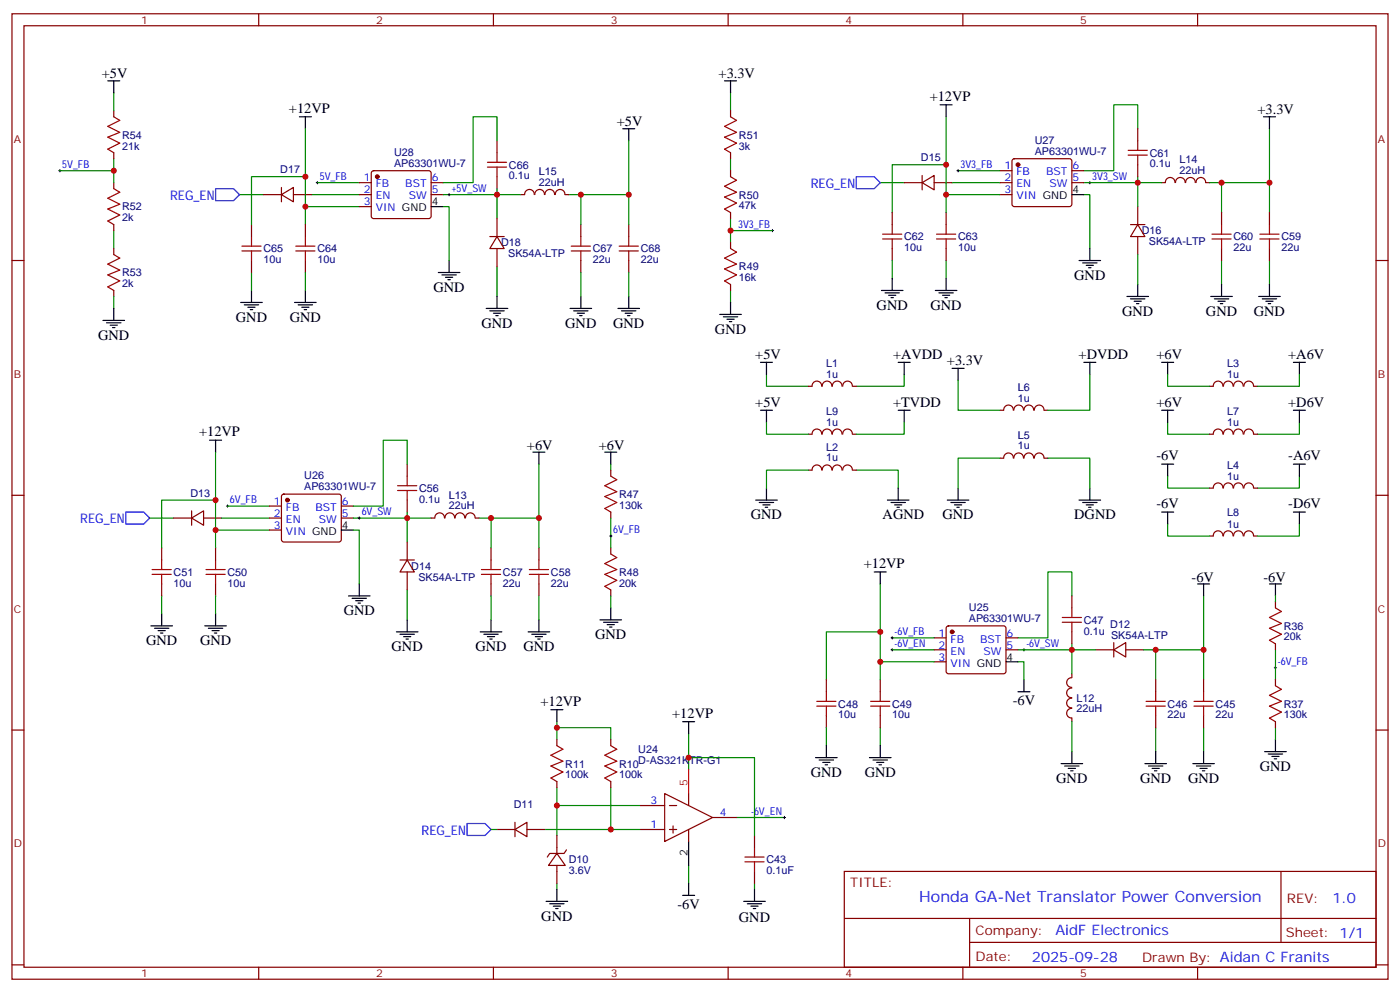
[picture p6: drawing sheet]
<svg xmlns="http://www.w3.org/2000/svg" width="412mm" height="292mm" viewBox="0 0 412 292" stroke-linecap="round" stroke-linejoin="round" font-family="sans-serif">
<g fill="none" stroke="#870000" stroke-width=".35">
<path d="M3.5 4.1h405.4v284.3h-405.4zM7.1 7.6h398.2v277.3h-398.2zM76.2 4.1v3.5M145.3 4.1v3.5M214.5 4.1v3.5M283.6 4.1v3.5M352.8 4.1v3.5M33.5 32.6v1.8M215.2 32.6v1.8M335.1 37.9v3.6M33.5 45v1.7M33.5 53.8v1.8"/>
<path d="M77.6 57.3h5.3M82.9 57.3l3.5-2.1v4.2zM82.9 55.2v4.2M86.4 57.3h5.3M105.8 53.8h3.6M105.8 57.3h3.6M109.6 50.5l.5-.2h16.2l.5 .2 .2 .5v12.7l-.2 .5-.5 .2h-16.2l-.5-.3-.2-.4v-12.7zM127 53.8h3.5M127 57.3h3.5M146.4 41.5v3.5M146.4 52v3.6M153.5 57.3h1"/>
<path d="M154.6 57.3a1.41 1.41 0 0 1 1.4-1.5 1.41 1.41 0 0 1 1.4 1.5M157.6 57.3a1.41 1.41 0 0 1 1.4-1.5 1.41 1.41 0 0 1 1.4 1.5M160.5 57.3a1.41 1.41 0 0 1 1.4-1.5 1.41 1.41 0 0 1 1.4 1.5M163.6 57.3a1.41 1.41 0 0 1 1.4-1.5 1.41 1.41 0 0 1 1.4 1.5M166.5 57.3h1.1M215.2 45v1.7M215.2 50.3v1.7M266.3 53.8h5.3M271.6 53.8l3.6-2.1v4.2zM271.6 51.7v4.2M275.2 53.8h5.3M294.6 53.8h3.5"/>
<path d="M294.6 50.3h3.5M294.6 57.3h3.5M298.3 46.9l.5-.2h16.2l.5 .2 .2 .5v12.7l-.2 .5-.5 .3h-16.2l-.5-.3-.2-.5v-12.7zM315.7 53.8h3.6M315.7 50.3h3.6M335.1 48.5v3.5M342.2 53.8h1.1M343.3 53.8a1.41 1.41 0 0 1 1.4-1.5 1.41 1.41 0 0 1 1.4 1.5M346.3 53.8a1.41 1.41 0 0 1 1.4-1.5 1.41 1.41 0 0 1 1.4 1.5M349.3 53.8a1.41 1.41 0 0 1 1.4-1.5 1.41 1.41 0 0 1 1.4 1.5M352.3 53.8a1.41 1.41 0 0 1 1.4-1.5 1.41 1.41 0 0 1 1.4 1.5M355.2 53.8h1.1"/>
<path d="M3.5 76.7h3.6M33.5 66.1v1.8M33.5 73.2v1.8M74.1 66.1v3.6M74.1 76.7v3.6M90 66.1v3.6M90 76.7v3.6M105.8 60.9h3.6M144.3 69.7h4.2M146.4 69.7l2.1 3.5h-4.2zM146.4 64.4v5.3M146.4 73.2v5.3"/>
<path d="M171.1 66.1v3.6M171.1 76.7v3.6M185.2 66.1v3.6M185.2 76.7v3.6M215.2 62.6v1.8M215.2 71.4v1.8M262.8 62.6v3.5M262.8 73.2v3.5M278.7 62.6v3.5M278.7 73.2v3.5M333 66.1h4.3M335.1 66.1l2.2 3.6h-4.3z"/>
<path d="M335.1 60.9v5.2M335.1 69.7v5.3M359.8 62.6v3.5M359.8 73.2v3.5M373.9 62.6v3.5M373.9 73.2v3.5M405.3 76.7h3.6M33.5 85.5v1.8M215.2 83.8v1.7M242 113.7a1.41 1.41 0 0 0-1.4-1.5 1.41 1.41 0 0 0-1.4 1.5l-1.1 .1M242.2 113.7a1.41 1.41 0 0 1 1.4-1.5 1.41 1.41 0 0 1 1.4 1.5M245.2 113.7a1.41 1.41 0 0 1 1.4-1.5 1.41 1.41 0 0 1 1.4 1.5"/>
<path d="M248.2 113.7a1.41 1.41 0 0 1 1.5-1.5 1.41 1.41 0 0 1 1.4 1.5M251.2 113.8h1M360.2 113.7a1.41 1.41 0 0 0-1.4-1.5 1.41 1.41 0 0 0-1.4 1.5l-1.1 .1M360.4 113.7a1.41 1.41 0 0 1 1.4-1.5 1.41 1.41 0 0 1 1.4 1.5M363.4 113.7a1.41 1.41 0 0 1 1.4-1.5 1.41 1.41 0 0 1 1.4 1.5M366.4 113.7a1.41 1.41 0 0 1 1.4-1.5 1.41 1.41 0 0 1 1.4 1.5M369.4 113.8h1M119.9 136.7v3.5M179.9 138.5v1.7M238.1 127.9h1.1M239.2 127.9a1.41 1.41 0 0 1 1.4-1.5 1.41 1.41 0 0 1 1.4 1.5M242 138.4a1.41 1.41 0 0 0-1.4-1.5 1.41 1.41 0 0 0-1.4 1.5l-1.1 .1"/>
<path d="M242.2 138.4a1.41 1.41 0 0 1 1.4-1.5 1.41 1.41 0 0 1 1.4 1.5M242.2 127.9a1.41 1.41 0 0 1 1.4-1.5 1.41 1.41 0 0 1 1.4 1.5M245.2 138.4a1.41 1.41 0 0 1 1.4-1.5 1.41 1.41 0 0 1 1.4 1.5M245.2 127.9a1.41 1.41 0 0 1 1.4-1.5 1.41 1.41 0 0 1 1.4 1.5M248.2 138.4a1.41 1.41 0 0 1 1.5-1.5 1.41 1.41 0 0 1 1.4 1.5M248.2 127.9a1.41 1.41 0 0 1 1.5-1.5 1.41 1.41 0 0 1 1.4 1.5M251.2 138.5h1M251.2 127.9h1M294.6 120.8h1M294.6 134.9h1M295.7 120.8a1.41 1.41 0 0 1 1.4-1.5 1.41 1.41 0 0 1 1.4 1.5M295.7 134.9a1.41 1.41 0 0 1 1.4-1.5 1.41 1.41 0 0 1 1.4 1.5"/>
<path d="M298.7 120.8a1.41 1.41 0 0 1 1.4-1.5 1.41 1.41 0 0 1 1.4 1.5M298.7 134.9a1.41 1.41 0 0 1 1.4-1.5 1.41 1.41 0 0 1 1.4 1.5M301.6 120.8a1.41 1.41 0 0 1 1.5-1.5 1.41 1.41 0 0 1 1.4 1.5M301.6 134.9a1.41 1.41 0 0 1 1.5-1.5 1.41 1.41 0 0 1 1.4 1.5M304.7 120.8a1.41 1.41 0 0 1 1.4-1.5 1.41 1.41 0 0 1 1.4 1.5M304.7 134.9a1.41 1.41 0 0 1 1.4-1.5 1.41 1.41 0 0 1 1.4 1.5M307.6 120.8h1.1M307.6 134.9h1.1M356.3 127.9h1.1M357.4 127.9a1.41 1.41 0 0 1 1.4-1.5 1.41 1.41 0 0 1 1.4 1.5M360.4 127.9a1.41 1.41 0 0 1 1.4-1.5 1.41 1.41 0 0 1 1.4 1.5M363.4 127.9a1.41 1.41 0 0 1 1.4-1.5 1.41 1.41 0 0 1 1.4 1.5"/>
<path d="M366.4 127.9a1.41 1.41 0 0 1 1.4-1.5 1.41 1.41 0 0 1 1.4 1.5M369.4 127.9h1M3.5 145.9h3.6M51.2 152.6h5.2M56.4 152.6l3.6-2.1v4.2zM56.4 150.5v4.2M60 152.6h5.3M79.4 152.6h3.5M79.4 149h3.5M79.4 156.1h3.5M83.1 145.7l.5-.2h16.2l.5 .2 .2 .5v12.7l-.2 .5-.5 .2h-16.2l-.5-.2-.2-.5v-12.7zM100.5 152.6h3.6"/>
<path d="M100.5 149h3.6M119.9 147.3v3.5M119.9 159.6v5.3M130.9 152.6a1.41 1.41 0 0 0-1.4-1.6 1.41 1.41 0 0 0-1.4 1.6h-1.1M131.1 152.6a1.41 1.41 0 0 1 1.4-1.6 1.41 1.41 0 0 1 1.4 1.6M134.1 152.6a1.41 1.41 0 0 1 1.4-1.6 1.41 1.41 0 0 1 1.4 1.6M137.1 152.6a1.41 1.41 0 0 1 1.4-1.6 1.41 1.41 0 0 1 1.4 1.6M140.1 152.6h1M179.9 150.8v1.8M356.3 157.9h1.1M357.4 157.8a1.41 1.41 0 0 1 1.4-1.5 1.41 1.41 0 0 1 1.4 1.5M360.2 143.7a1.41 1.41 0 0 0-1.4-1.5 1.41 1.41 0 0 0-1.4 1.5l-1.1 .1"/>
<path d="M360.4 143.7a1.41 1.41 0 0 1 1.4-1.5 1.41 1.41 0 0 1 1.4 1.5M360.4 157.8a1.41 1.41 0 0 1 1.4-1.5 1.41 1.41 0 0 1 1.4 1.5M363.4 143.7a1.41 1.41 0 0 1 1.4-1.5 1.41 1.41 0 0 1 1.4 1.5M363.4 157.8a1.41 1.41 0 0 1 1.4-1.5 1.41 1.41 0 0 1 1.4 1.5M366.4 143.7a1.41 1.41 0 0 1 1.4-1.5 1.41 1.41 0 0 1 1.4 1.5M366.4 157.8a1.41 1.41 0 0 1 1.4-1.5 1.41 1.41 0 0 1 1.4 1.5M369.4 143.8h1M369.4 157.9h1M405.3 145.9h3.6M47.6 161.4v3.5M47.6 172v3.5M63.5 161.4v3.5"/>
<path d="M63.5 172v3.5M117.8 164.9h4.3M119.9 164.9l2.2 3.6h-4.3zM119.9 168.5v5.2M144.6 161.4v3.5M144.6 172v3.5M158.7 161.4v3.5M158.7 172v3.5M179.9 161.4v1.8M179.9 173.7v1.8M315.7 175.5v3.5M375.7 177.3v1.7"/>
<path d="M275.2 191.4h3.5M275.2 187.9h3.5M275.2 194.9h3.5M278.9 184.5l.5-.2h16.2l.5 .2 .2 .5v12.7l-.2 .5-.5 .2h-16.2l-.5-.2-.2-.5v-12.7zM296.3 191.4h3.6M296.3 187.9h3.6M315.7 199.6a1.41 1.41 0 0 0-1.5 1.4 1.41 1.41 0 0 0 1.5 1.4M315.7 186.1v3.5M315.7 198.4v1.1M322.8 191.4h5.3M328.1 191.4l3.5-2.1v4.2zM328.1 189.3v4.2"/>
<path d="M331.6 191.4h5.3M375.7 189.6v1.8M3.5 215h3.6M164 217.8v1.8M179.9 217.8v1.8M243.4 200.2v3.5M243.4 210.8v3.5M259.3 200.2v3.5M259.3 210.8v3.5M315.7 205.6a1.41 1.41 0 0 0-1.5 1.5 1.41 1.41 0 0 0 1.5 1.4M315.7 202.7a1.41 1.41 0 0 0-1.5 1.4 1.41 1.41 0 0 0 1.5 1.4M315.7 208.6a1.41 1.41 0 0 0-1.5 1.4 1.41 1.41 0 0 0 1.5 1.4"/>
<path d="M315.7 211.5v1M340.4 200.2v3.5M340.4 210.8v3.5M354.5 200.2v3.5M354.5 210.8v3.5M375.7 200.2v1.8M375.7 212.5v1.8M405.3 215h3.6M164 230.2v1.8M179.9 230.2v1.8M188.7 237.2h7.1M195.8 233.7l14.1 7.1-14.1 7z"/>
<path d="M197.2 237.2h2.1M202.8 233.7v3.5M146.4 244.3h5.3M151.7 244.3l3.5-2.1v4.2zM151.7 242.2v4.2M155.2 244.3h5.3M164 251.4l2.5 3.5h-4.9zM164 246.1v5.3M164 254.9v5.3M166.9 250.3l-.7 1.1h-4.3l-.7 1M188.7 244.3h7.1M197.2 244.3h2.1"/>
<path d="M198.3 243.2v2.2M202.8 244.3v3.5M209.9 240.8h7.1M222.2 246.1v3.5M222.2 256.6v3.6M248.7 256.6h156.6v28.3h-156.6zM377.3 256.7v20.8M248.7 270.5h156.5M285.6 277.5h119.6M285.6 270.5v14.1M3.5 284.2h3.6M76.2 284.9v3.5"/>
<path d="M145.3 284.9v3.5M214.5 284.9v3.5M283.6 284.9v3.5M352.8 284.9v3.5M405.3 284.2h3.6"/>
</g>
<g fill="none" stroke="#008700" stroke-width=".35">
<path d="M33.5 27.3v5.3M90 37.9v23h15.8M215.2 27.3v5.3M278.7 34.4v22.9h15.9M335.1 37.9v-7h-7v19.4h-8.8M373.9 37.9v15.9M17.6 50.3h15.9M33.5 46.7v7.1M70.6 57.3h7M90 52h-15.9v14.1M91.7 57.3h14.1M93.5 53.8h12.3"/>
<path d="M146.4 55.6v1.7h-15.9M146.4 41.5v-7.1h-7.1v19.4h-8.8M153.5 57.3h-7.1v7.1M167.6 57.3h3.5M185.2 41.5v15.8M215.2 46.7v3.6M259.3 53.8h7M278.7 48.5h-15.9v14.1M278.7 57.3v5.3M280.5 53.8h14.1M282.2 50.3h12.4M319.3 57.3h1.7v15.9"/>
<path d="M335.1 52v1.8h-15.8M342.2 53.8h-7.1v7.1M356.3 53.8h3.5M33.5 67.9v5.3M90 60.9v5.2M130.5 60.9h1.8v15.8M146.4 78.5v8.8M171.1 66.1v-8.8h14.1v8.8M215.2 67.9h12.3M215.2 64.4v7M262.8 76.7v5.3M278.7 76.7v5.3"/>
<path d="M335.1 75v8.8M359.8 62.6v-8.8h14.1v8.8M359.8 76.7v7.1M373.9 76.7v7.1M33.5 87.3v3.5M74.1 80.3v5.2M90 80.3v5.2M171.1 80.3v7M185.2 80.3v7M215.2 85.5v3.6M225.8 110.2v3.6h12.3M266.3 110.2v3.6h-14.1"/>
<path d="M282.2 112v8.8h12.4M321 110.2v10.6h-12.3M344 110.2v3.6h12.3M382.8 110.2v3.6h-12.4M63.5 133.2v22.9h15.9M119.9 136.7v-7.1h-7v19.4h-8.8M158.7 136.7v15.9M179.9 136.7v1.8M225.8 124.4v3.5h12.3M238.1 138.5h-12.3v5.3M252.2 138.5h12.4v5.3M266.3 124.4v3.5h-14.1"/>
<path d="M294.6 134.9h-12.4v8.9M308.7 134.9h12.3v8.9M344 124.4v3.5h12.3M382.8 124.4v3.5h-12.4M44.1 152.6h7.1M63.5 147.3h-15.9v14.1M63.5 156.1v5.3M65.3 152.6h14.1M67 149h12.4M104.1 156.1h1.7v15.9M119.9 150.8v1.8h-15.8M127 152.6h-7.1v7"/>
<path d="M141.1 152.6h3.5M179.9 152.6v8.8M344 140.2v3.6h12.3M344 154.3v3.6h12.3M382.8 140.2v3.6h-12.4M382.8 154.3v3.6h-12.4M47.6 175.5v5.3M63.5 175.5v5.3M119.9 173.7v8.9M144.6 161.4v-8.8h14.1v8.8M144.6 175.5v7.1M158.7 175.5v7.1"/>
<path d="M179.9 175.5v3.5M259.3 172v22.9h15.9M315.7 175.5v-7h-7v19.4h-8.8M354.5 175.5v15.9M375.7 175.5v1.8M259.3 186.1h-15.9v14.1M259.3 194.9v5.3M262.8 191.4h12.4M262.8 187.9h12.4M299.9 194.9h1.7v5.3M315.7 189.6v1.8h-15.8M322.8 191.4h-7.1v7"/>
<path d="M336.9 191.4h3.5M375.7 191.4v8.8M164 214.3h15.9v3.5M164 212.5v5.3M202.8 216.1v10.6M243.4 214.3v5.3M259.3 214.3v5.3M315.7 212.5v8.9M340.4 200.2v-8.8h14.1v8.8M340.4 214.3v7.1M354.5 214.3v7.1M375.7 214.3v3.5"/>
<path d="M164 232v5.2h24.7M164 237.2v8.9M179.9 232v12.3M202.8 223.1h19.4v23M144.6 244.3h1.8M160.5 244.3h28.2M202.8 254.9v5.3M217 240.8h14.1M164 260.2v1.7M222.2 260.2v1.7"/>
</g>
<g fill="none" stroke="#a10000" stroke-width=".35">
<path d="M33.5 34.4l1.8 1.1-3.6 1.7 3.6 1.8-3.6 1.4 3.6 1.8-3.6 1.7 1.8 1.1M215.2 34.4l1.8 1.1-3.6 1.7 3.6 1.8-3.6 1.4 3.6 1.8-3.6 1.7 1.8 1.1M33.5 55.6l1.8 1-3.6 1.8 3.6 1.7-3.6 1.5 3.6 1.7-3.6 1.8 1.8 1M143.6 49.2h5.6M143.6 47.8h5.6M146.4 45v2.8M146.4 49.2v2.8M215.2 52l1.8 1.1-3.6 1.8 3.6 1.7-3.6 1.4 3.6 1.8-3.6 1.8 1.8 1M332.3 45.7h5.7M332.3 44.3h5.7M335.1 41.5v2.8M335.1 45.7v2.8"/>
<path d="M33.5 75l1.8 1-3.6 1.8 3.6 1.8-3.6 1.4 3.6 1.7-3.6 1.8 1.8 1M71.3 73.9h5.6M71.3 72.5h5.6M74.1 69.7v2.8M74.1 73.9v2.8M87.1 73.9h5.7M87.1 72.5h5.7M90 69.7v2.8M90 73.9v2.8M168.3 73.9h5.6M168.3 72.5h5.6M171.1 69.7v2.8"/>
<path d="M171.1 73.9v2.8M182.4 73.9h5.6M182.4 72.5h5.6M185.2 69.7v2.8M185.2 73.9v2.8M215.2 73.2l1.8 1.1-3.6 1.7 3.6 1.8-3.6 1.4 3.6 1.8-3.6 1.7 1.8 1.1M260 70.4h5.6M260 69h5.6M262.8 66.1v2.9M262.8 70.4v2.8M275.9 70.4h5.6M275.9 69h5.6"/>
<path d="M278.7 66.1v2.9M278.7 70.4v2.8M357 70.4h5.7M357 69h5.7M359.8 66.1v2.9M359.8 70.4v2.8M371.1 70.4h5.7M371.1 69h5.7M373.9 66.1v2.9M373.9 70.4v2.8M117.1 144.5h5.7M117.1 143.1h5.7"/>
<path d="M119.9 140.2v2.9M119.9 144.5v2.8M179.9 140.2l1.8 1.1-3.5 1.8 3.5 1.7-3.5 1.4 3.5 1.8-3.5 1.8 1.7 1M44.8 169.2h5.6M44.8 167.7h5.6M47.6 164.9v2.8M47.6 169.2v2.8M60.7 169.2h5.6M60.7 167.7h5.6M63.5 164.9v2.8M63.5 169.2v2.8M141.8 169.2h5.7"/>
<path d="M141.8 167.7h5.7M144.6 164.9v2.8M144.6 169.2v2.8M155.9 169.2h5.7M155.9 167.7h5.7M158.7 164.9v2.8M158.7 169.2v2.8M179.9 163.2l1.8 1-3.5 1.8 3.5 1.7-3.5 1.5 3.5 1.7-3.5 1.8 1.7 1M315.7 179v2.9M375.7 179l1.8 1.1-3.6 1.8 3.6 1.7-3.6 1.4 3.6 1.8-3.6 1.8 1.8 1M312.9 183.3h5.7M312.9 181.9h5.7"/>
<path d="M315.7 183.3v2.8M164 219.6l1.8 1.1-3.5 1.7 3.5 1.8-3.5 1.4 3.5 1.8-3.5 1.7 1.7 1.1M179.9 219.6l1.8 1.1-3.5 1.7 3.5 1.8-3.5 1.4 3.5 1.8-3.5 1.7 1.7 1.1M240.6 208h5.6M240.6 206.6h5.6M243.4 203.7v2.9M243.4 208v2.8M256.5 208h5.6M256.5 206.6h5.6M259.3 203.7v2.9M259.3 208v2.8M337.6 208h5.7"/>
<path d="M337.6 206.6h5.7M340.4 203.7v2.9M340.4 208v2.8M351.7 208h5.7M351.7 206.6h5.7M354.5 203.7v2.9M354.5 208v2.8M375.7 202l1.8 1-3.6 1.8 3.6 1.8-3.6 1.4 3.6 1.7-3.6 1.8 1.8 1M219.4 253.8h5.7M219.4 252.4h5.7M222.2 249.6v2.8M222.2 253.8v2.8"/>
</g>
<path d="M63.5 55.6h5.3l1.8 1.7-1.8 1.8h-5.3zM252.2 52h5.3l1.8 1.8-1.8 1.8h-5.3zM37 150.8h5.3l1.8 1.8-1.8 1.7h-5.3zM137.6 242.5h5.3l1.7 1.8-1.7 1.8h-5.3z" fill="none" stroke="#00f" stroke-width=".35"/>
<g fill="none" stroke="#000" stroke-width=".35">
<path d="M31.7 23.8h3.6M33.5 23.8v3.5M88.2 34.4h3.5M90 34.4v3.5M183.4 37.9h3.6M185.2 37.9v3.6M213.4 23.8h3.6M215.2 23.8v3.5M276.9 30.9h3.6M278.7 30.9v3.5M372.2 34.4h3.5M373.9 34.4v3.5"/>
<path d="M315.7 57.3h3.6M127 60.9h3.5M132.3 76.7v3.6M317.9 76.7h6.3M318.9 77.4h4.2M320 78.1h2.1M320.7 78.8h.7M321 73.2v3.5M30.3 94.4h6.4M31.4 95.1h4.2M32.5 95.8h2.1M33.2 96.5h.7"/>
<path d="M33.5 90.8v3.6M70.9 89.1h6.4M72 89.8h4.2M73 90.5h2.1M73.7 91.2h.7M74.1 85.5v3.6M86.8 89.1h6.3M87.8 89.8h4.3M88.9 90.5h2.1M89.6 91.2h.7M90 85.5v3.6M129.1 80.3h6.4"/>
<path d="M130.2 81h4.2M131.2 81.7h2.1M131.9 82.4h.7M143.2 90.8h6.4M144.3 91.5h4.2M145.3 92.3h2.2M146 93h.8M146.4 87.3v3.5M167.9 90.8h6.4M169 91.5h4.2M170 92.3h2.2M170.7 93h.7"/>
<path d="M171.1 87.3v3.5M182 90.8h6.4M183.1 91.5h4.2M184.1 92.3h2.2M184.9 93h.7M185.2 87.3v3.5M212 92.6h6.4M213.1 93.3h4.2M214.1 94h2.2M214.8 94.7h.7M215.2 89.1v3.5M259.6 85.5h6.4"/>
<path d="M260.7 86.3h4.2M261.8 87h2.1M262.5 87.7h.7M262.8 82v3.5M275.5 85.5h6.4M276.6 86.3h4.2M277.6 87h2.2M278.3 87.7h.7M278.7 82v3.5M332 87.3h6.3M333 88h4.3M334.1 88.7h2.1"/>
<path d="M334.8 89.4h.7M335.1 83.8v3.5M356.7 87.3h6.3M357.7 88h4.2M358.8 88.7h2.1M359.5 89.4h.7M359.8 83.8v3.5M370.8 87.3h6.3M371.8 88h4.3M372.9 88.7h2.1M373.6 89.4h.7M373.9 83.8v3.5"/>
<path d="M224 106.7h3.5M225.8 106.7v3.5M264.6 106.7h3.5M266.3 106.7v3.5M280.5 108.5h3.5M282.2 108.5v3.5M319.3 106.7h3.5M321 106.7v3.5M342.2 106.7h3.5M344 106.7v3.5M381 106.7h3.5M382.8 106.7v3.5"/>
<path d="M61.7 129.6h3.6M63.5 129.6v3.6M157 133.2h3.5M158.7 133.2v3.5M178.2 133.2h3.5M179.9 133.2v3.5M224 120.8h3.5M225.8 120.8v3.6M264.6 120.8h3.5M266.3 120.8v3.6M342.2 136.7h3.5M342.2 120.8h3.5"/>
<path d="M344 120.8v3.6M344 136.7v3.5M381 136.7h3.5M381 120.8h3.5M382.8 120.8v3.6M382.8 136.7v3.5M100.5 156.1h3.6M222.6 147.3h6.4M223.7 148h4.2M224.7 148.7h2.1M225.4 149.4h.7M225.8 143.8v3.5"/>
<path d="M261.4 147.3h6.4M262.5 148h4.2M263.5 148.7h2.1M264.2 149.4h.7M264.6 143.8v3.5M279 147.3h6.4M280.1 148h4.2M281.2 148.7h2.1M281.9 149.4h.7M282.2 143.8v3.5M317.9 147.3h6.3M318.9 148h4.2"/>
<path d="M320 148.7h2.1M320.7 149.4h.7M321 143.8v3.5M342.2 150.8h3.5M344 150.8v3.5M381 150.8h3.5M382.8 150.8v3.5M102.7 175.5h6.3M103.7 176.2h4.2M104.8 176.9h2.1M105.5 177.6h.7M105.8 172v3.5"/>
<path d="M179.9 179v3.6M257.5 168.5h3.6M259.3 168.5v3.5M352.8 172h3.5M354.5 172v3.5M373.9 172h3.6M375.7 172v3.5M44.4 184.3h6.4M45.5 185h4.2M46.6 185.7h2.1M47.3 186.4h.7M47.6 180.8v3.5"/>
<path d="M60.3 184.3h6.4M61.4 185h4.2M62.4 185.7h2.2M63.1 186.4h.8M63.5 180.8v3.5M116.8 186.1h6.3M117.8 186.8h4.3M118.9 187.5h2.1M119.6 188.2h.7M119.9 182.6v3.5M141.5 186.1h6.3M142.5 186.8h4.3"/>
<path d="M143.6 187.5h2.1M144.3 188.2h.7M144.6 182.6v3.5M155.6 186.1h6.3M156.6 186.8h4.3M157.7 187.5h2.1M158.4 188.2h.7M158.7 182.6v3.5M176.7 182.6h6.4M177.8 183.3h4.2M178.9 184h2.1M179.6 184.7h.7"/>
<path d="M296.3 194.9h3.6M162.3 209h3.5M164 209v3.5M201.1 212.5h3.5M202.8 212.5v3.6M243.4 219.6v3.5M259.3 219.6v3.5M299.9 203.7h3.5M301.6 200.2v3.5M375.7 217.8v3.6M240.2 223.1h6.4M241.3 223.8h4.2"/>
<path d="M242.4 224.5h2.1M243.1 225.2h.7M256.1 223.1h6.4M257.2 223.8h4.2M258.2 224.5h2.1M258.9 225.2h.7M312.6 224.9h6.3M313.6 225.6h4.3M314.7 226.3h2.1M315.4 227h.7M315.7 221.4v3.5M337.3 224.9h6.3"/>
<path d="M338.3 225.6h4.2M339.4 226.3h2.1M340.1 227h.7M340.4 221.4v3.5M351.4 224.9h6.3M352.4 225.6h4.3M353.5 226.3h2.1M354.2 227h.7M354.5 221.4v3.5M372.5 221.4h6.4M373.6 222.1h4.2M374.6 222.8h2.2"/>
<path d="M375.4 223.5h.7M202.8 247.8v7.1M160.9 265.5h6.3M161.9 266.2h4.3M163 266.9h2.1M163.7 267.6h.7M164 261.9v3.6M201.1 263.7h3.5M202.8 260.2v3.5M219.1 265.5h6.3M220.1 266.2h4.3M221.2 266.9h2.1"/>
<path d="M221.9 267.6h.7M222.2 261.9v3.6"/>
</g>
<g fill="none" stroke="#000" stroke-width=".29">
<path d="M17.3 50.3h.7M17.6 49.9v.7M93.1 53.8h.7M93.5 53.4v.8M131.9 57.3h.7M132.3 57v.7M281.9 50.3h.7M282.2 49.9v.7M320.7 53.8h.7M321 53.4v.8M227.2 67.9h.7M227.5 67.6v.7"/>
<path d="M66.7 149h.7M67 148.7v.7M105.5 152.6h.7M105.8 152.2v.7M179.6 157.9h.7M179.9 157.5v.7M262.5 191.4h.7M262.5 187.9h.7M262.8 187.5v.7M262.8 191v.7M301.3 191.4h.7M301.6 191v.7"/>
<path d="M375.4 196.7h.7M375.7 196.3v.7M230.7 240.8h.7M231.1 240.4v.7"/>
</g>
<path d="M202.8 226.7v7" fill="none" stroke="#f00" stroke-width=".35"/>
<g fill="#870000" stroke="#870000" stroke-width=".35">
<circle cx="280.5" cy="186.1" r=".53"/>
<circle cx="84.7" cy="147.3" r=".53"/>
<circle cx="299.9" cy="48.5" r=".53"/>
<circle cx="111.1" cy="52" r=".53"/>
</g>
<g fill="#c00">
<circle cx="179.9" cy="244.3" r=".88"/>
<circle cx="164" cy="214.3" r=".88"/>
<circle cx="164" cy="237.2" r=".88"/>
<circle cx="259.3" cy="186.1" r=".88"/>
<circle cx="354.5" cy="191.4" r=".88"/>
<circle cx="259.3" cy="194.9" r=".88"/>
<circle cx="315.7" cy="191.4" r=".88"/>
<circle cx="340.4" cy="191.4" r=".88"/>
<circle cx="144.6" cy="152.6" r=".88"/>
<circle cx="119.9" cy="152.6" r=".88"/>
<circle cx="63.5" cy="156.1" r=".88"/>
<circle cx="158.8" cy="152.6" r=".88"/>
<circle cx="63.5" cy="147.3" r=".88"/>
<circle cx="215.2" cy="67.9" r=".88"/>
<circle cx="373.9" cy="53.8" r=".88"/>
<circle cx="278.7" cy="48.5" r=".88"/>
<circle cx="278.7" cy="57.3" r=".88"/>
<circle cx="335.1" cy="53.8" r=".88"/>
<circle cx="359.8" cy="53.8" r=".88"/>
<circle cx="171.1" cy="57.3" r=".88"/>
<circle cx="146.4" cy="57.3" r=".88"/>
<circle cx="90" cy="60.9" r=".88"/>
<circle cx="90" cy="52" r=".88"/>
<circle cx="185.2" cy="57.3" r=".88"/>
<circle cx="33.5" cy="50.3" r=".88"/>
<circle cx="202.8" cy="223.1" r=".88"/>
</g>
<text font-size="4.6" fill="#00f" x="270.8" y="265.7">Honda GA-Net Translator Power Conversion</text>
<g font-size="4.2">
<text x="30" y="23.1">+5V</text>
<text x="211.7" y="23.1">+3.3V</text>
<text x="273.9" y="29.7">+12VP</text>
<text x="85.1" y="33.2">+12VP</text>
<text x="370.4" y="33.7">+3.3V</text>
<text x="181.7" y="37.2">+5V</text>
<text x="316.4" y="82.4">GND</text>
<text x="127.7" y="85.9">GND</text>
<text x="69.5" y="94.7">GND</text>
<text x="85.4" y="94.7">GND</text>
<text x="258.2" y="91.2">GND</text>
<text x="274.1" y="91.2">GND</text>
<text x="330.6" y="93">GND</text>
<text x="355.2" y="93">GND</text>
<text x="369.4" y="93">GND</text>
<text x="28.9" y="100">GND</text>
<text x="141.8" y="96.5">GND</text>
<text x="166.5" y="96.5">GND</text>
<text x="180.6" y="96.5">GND</text>
<text x="210.6" y="98.2">GND</text>
<text x="222.5" y="105.6">+5V</text>
<text x="263.1" y="105.6">+AVDD</text>
<text x="278.9" y="107.4">+3.3V</text>
<text x="317.7" y="105.6">+DVDD</text>
<text x="340.7" y="105.6">+6V</text>
<text x="379.5" y="105.6">+A6V</text>
<text x="222.5" y="119.7">+5V</text>
<text x="263.1" y="119.7">+TVDD</text>
<text x="340.7" y="119.7">+6V</text>
<text x="379.5" y="119.7">+D6V</text>
<text x="58.7" y="128.5">+12VP</text>
<text x="155.2" y="132.5">+6V</text>
<text x="176.4" y="132.5">+6V</text>
<text x="340.7" y="135.6">-6V</text>
<text x="379.5" y="135.6">-A6V</text>
<text x="340.7" y="149.7">-6V</text>
<text x="379.5" y="149.7">-D6V</text>
<text x="221.2" y="152.9">GND</text>
<text x="260" y="152.9">AGND</text>
<text x="277.6" y="152.9">GND</text>
<text x="316.4" y="152.9">DGND</text>
<text x="254.5" y="167.3">+12VP</text>
<text x="351" y="171.3">-6V</text>
<text x="372.2" y="171.3">-6V</text>
<text x="101.2" y="181.2">GND</text>
<text x="43" y="190">GND</text>
<text x="58.9" y="190">GND</text>
<text x="115.4" y="191.7">GND</text>
<text x="140.1" y="191.7">GND</text>
<text x="154.2" y="191.7">GND</text>
<text x="175.3" y="188.2">GND</text>
<text x="159.2" y="207.9">+12VP</text>
<text x="298.3" y="207.7">-6V</text>
<text x="198" y="211.4">+12VP</text>
<text x="371.1" y="227">GND</text>
<text x="238.8" y="228.8">GND</text>
<text x="254.7" y="228.8">GND</text>
<text x="311.1" y="230.5">GND</text>
<text x="335.8" y="230.5">GND</text>
<text x="350" y="230.5">GND</text>
<text x="199.6" y="267.7">-6V</text>
<text x="159.5" y="271.1">GND</text>
<text x="217.7" y="271.6">GND</text>
</g>
<g font-size="4.2" fill="#00f">
<text x="392.5" y="265.9">1.0</text>
<text x="310.9" y="275.5">AidF Electronics</text>
<text x="304" y="283.3">2025-09-28</text>
</g>
<g font-size="3.9" fill="#00f">
<text x="50.1" y="58.9">REG_EN</text>
<text x="238.8" y="55.3">REG_EN</text>
<text x="23.7" y="154.1">REG_EN</text>
<text x="124.2" y="245.8">REG_EN</text>
</g>
<g font-size="3.9" fill="#800">
<text x="250.5" y="261.2">TITLE:</text>
<text x="379.1" y="265.9">REV:</text>
<text x="287.4" y="275.4">Company:</text>
<text x="378.7" y="276">Sheet: 1/1</text>
<text x="287.4" y="283.1">Date:</text>
<text x="336.4" y="283.2">Drawn By: Aidan C Franits</text>
</g>
<g font-size="3.2" fill="#800">
<text x="41.6" y="7.1">1</text>
<text x="110.8" y="7.1">2</text>
<text x="179.9" y="7.1">3</text>
<text x="249.1" y="7.1">4</text>
<text x="318.2" y="7.1">5</text>
<text x="4.1" y="42.2">A</text>
<text x="405.9" y="42.2">A</text>
<text x="4.1" y="111.3">B</text>
<text x="405.9" y="111.3">B</text>
<text x="4.1" y="180.4">C</text>
<text x="405.9" y="180.4">C</text>
<text x="4.1" y="249.6">D</text>
<text x="405.9" y="249.6">D</text>
<text x="41.6" y="287.9">1</text>
<text x="110.8" y="287.9">2</text>
<text x="179.9" y="287.9">3</text>
<text x="249.1" y="287.9">4</text>
<text x="318.2" y="287.9">5</text>
</g>
<g font-size="3.2" fill="#000080">
<text x="36" y="40.8">R54</text>
<text x="217.7" y="40.8">R51</text>
<text x="36" y="44.1">21k</text>
<text x="116.1" y="45.8">U28</text>
<text x="217.7" y="44.1">3k</text>
<text x="271.3" y="47.5">D15</text>
<text x="304.8" y="45.6">AP63301WU-7</text>
<text x="304.8" y="42.3">U27</text>
<text x="338.7" y="46.1">C61</text>
<text x="82.6" y="51">D17</text>
<text x="116.1" y="49.1">AP63301WU-7</text>
<text x="149.9" y="52.8">0.1u</text>
<text x="149.9" y="49.6">C66</text>
<text x="158.7" y="51.6">L15</text>
<text x="338.7" y="49.3">0.1u</text>
<text x="347.4" y="51.2">22uH</text>
<text x="347.4" y="48">L14</text>
<text x="158.7" y="54.7">22uH</text>
<text x="217.7" y="58.5">R50</text>
<text x="36" y="65.2">2k</text>
<text x="36" y="62">R52</text>
<text x="217.7" y="61.7">47k</text>
<text x="266.3" y="70.8">C62</text>
<text x="282.2" y="70.8">C63</text>
<text x="336.3" y="69.1">D16</text>
<text x="363.4" y="70.8">C60</text>
<text x="377.5" y="70.8">C59</text>
<text x="77.6" y="77.5">10u</text>
<text x="77.6" y="74.3">C65</text>
<text x="93.5" y="77.5">10u</text>
<text x="93.5" y="74.3">C64</text>
<text x="147.6" y="72.6">D18</text>
<text x="149.7" y="75.8">SK54A-LTP</text>
<text x="174.6" y="77.5">22u</text>
<text x="174.6" y="74.3">C67</text>
<text x="188.7" y="77.5">22u</text>
<text x="188.7" y="74.3">C68</text>
<text x="266.3" y="74">10u</text>
<text x="282.2" y="74">10u</text>
<text x="338.4" y="72.2">SK54A-LTP</text>
<text x="363.4" y="74">22u</text>
<text x="377.5" y="74">22u</text>
<text x="36" y="81.4">R53</text>
<text x="217.7" y="82.9">16k</text>
<text x="217.7" y="79.7">R49</text>
<text x="36" y="84.6">2k</text>
<text x="243.3" y="111.4">1u</text>
<text x="243.3" y="108">L1</text>
<text x="361.5" y="111.4">1u</text>
<text x="361.5" y="108">L3</text>
<text x="299.8" y="118.4">1u</text>
<text x="299.8" y="115.1">L6</text>
<text x="243.3" y="125.5">1u</text>
<text x="243.3" y="122.1">L9</text>
<text x="361.5" y="125.5">1u</text>
<text x="361.5" y="122.1">L7</text>
<text x="299.8" y="129.2">L5</text>
<text x="243.3" y="135.9">1u</text>
<text x="243.3" y="132.7">L2</text>
<text x="299.8" y="132.4">1u</text>
<text x="361.5" y="138">L4</text>
<text x="89.6" y="141.1">U26</text>
<text x="361.5" y="141.4">1u</text>
<text x="56.1" y="146.3">D13</text>
<text x="89.6" y="144.3">AP63301WU-7</text>
<text x="123.5" y="148.1">0.1u</text>
<text x="123.5" y="144.9">C56</text>
<text x="132.2" y="150">22uH</text>
<text x="132.2" y="146.8">L13</text>
<text x="182.4" y="149.9">130k</text>
<text x="182.4" y="146.7">R47</text>
<text x="361.5" y="155.5">1u</text>
<text x="361.5" y="152.1">L8</text>
<text x="121.2" y="167.8">D14</text>
<text x="51.2" y="172.8">10u</text>
<text x="51.2" y="169.6">C51</text>
<text x="67" y="172.8">10u</text>
<text x="67" y="169.6">C50</text>
<text x="123.2" y="171">SK54A-LTP</text>
<text x="148.2" y="172.8">22u</text>
<text x="148.2" y="169.6">C57</text>
<text x="162.3" y="172.8">22u</text>
<text x="162.3" y="169.6">C58</text>
<text x="182.4" y="172.8">20k</text>
<text x="182.4" y="169.6">R48</text>
<text x="285.4" y="179.9">U25</text>
<text x="285.4" y="183.2">AP63301WU-7</text>
<text x="319.3" y="183.7">C47</text>
<text x="327" y="185">D12</text>
<text x="378.2" y="185.5">R36</text>
<text x="319.3" y="186.9">0.1u</text>
<text x="327.3" y="188.2">SK54A-LTP</text>
<text x="378.2" y="188.6">20k</text>
<text x="246.9" y="208.4">C48</text>
<text x="262.8" y="208.4">C49</text>
<text x="317.1" y="209.8">22uH</text>
<text x="317.1" y="206.6">L12</text>
<text x="344" y="208.4">C46</text>
<text x="358.1" y="208.4">C45</text>
<text x="378.2" y="208.4">R37</text>
<text x="246.9" y="211.6">10u</text>
<text x="262.8" y="211.6">10u</text>
<text x="344" y="211.6">22u</text>
<text x="358.1" y="211.6">22u</text>
<text x="378.2" y="211.6">130k</text>
<text x="188" y="221.7">U24</text>
<text x="166.5" y="226.1">R11</text>
<text x="182.4" y="226.1">R10</text>
<text x="188" y="224.9">D-AS321KTR-G1</text>
<text x="166.5" y="229.3">100k</text>
<text x="182.4" y="229.3">100k</text>
<text x="151.4" y="238">D11</text>
<text x="167.6" y="257.5">3.6V</text>
<text x="167.6" y="254.3">D10</text>
<text x="225.8" y="257.5">0.1uF</text>
<text x="225.8" y="254.3">C43</text>
</g>
<g font-size="3.2" fill="#00f">
<text x="18.3" y="49.4">5V_FB</text>
<text x="94.2" y="52.9">5V_FB</text>
<text x="107.2" y="53.4">1</text>
<text x="127.2" y="53.4">6</text>
<text x="282.9" y="49.4">3V3_FB</text>
<text x="295.9" y="49.9">1</text>
<text x="295.9" y="53.4">2</text>
<text x="299.4" y="51.7">FB</text>
<text x="308.1" y="51.7">BST</text>
<text x="315.9" y="53.4">5</text>
<text x="315.9" y="49.9">6</text>
<text x="321.7" y="52.9">3V3_SW</text>
<text x="107.2" y="57">2</text>
<text x="110.7" y="55.2">FB</text>
<text x="110.7" y="58.7">EN</text>
<text x="119.4" y="55.2">BST</text>
<text x="120.4" y="58.7">SW</text>
<text x="127.2" y="57">5</text>
<text x="133" y="56.4">+5V_SW</text>
<text x="295.9" y="57">3</text>
<text x="299.4" y="55.2">EN</text>
<text x="299.4" y="58.7">VIN GND</text>
<text x="309.1" y="55.2">SW</text>
<text x="107.2" y="60.5">3</text>
<text x="110.7" y="62.3">VIN GND</text>
<text x="217.4" y="67">3V3_FB</text>
<text x="67.7" y="148.2">6V_FB</text>
<text x="80.7" y="148.7">1</text>
<text x="100.7" y="148.7">6</text>
<text x="80.7" y="152.2">2</text>
<text x="80.7" y="155.8">3</text>
<text x="84.2" y="150.5">FB</text>
<text x="84.2" y="154">EN</text>
<text x="92.9" y="150.5">BST</text>
<text x="93.9" y="154">SW</text>
<text x="100.7" y="152.2">5</text>
<text x="106.5" y="151.7">6V_SW</text>
<text x="84.2" y="157.5">VIN GND</text>
<text x="180.6" y="157">6V_FB</text>
<text x="263.5" y="190.5">-6V_EN</text>
<text x="263.5" y="187">-6V_FB</text>
<text x="276.5" y="187.5">1</text>
<text x="276.5" y="191">2</text>
<text x="280" y="189.3">FB</text>
<text x="288.7" y="189.3">BST</text>
<text x="296.5" y="191">5</text>
<text x="296.5" y="187.5">6</text>
<text x="302.3" y="190.5">-6V_SW</text>
<text x="276.5" y="194.6">3</text>
<text x="280" y="192.8">EN</text>
<text x="280" y="196.3">VIN GND</text>
<text x="289.7" y="192.8">SW</text>
<text x="376.4" y="195.8">-6V_FB</text>
<text x="191.7" y="236.9">3</text>
<text x="221.3" y="239.9">-6V_EN</text>
<text x="191.7" y="243.9">1</text>
<text x="212" y="240.4">4</text>
</g>
<g font-size="3.2">
<text x="315.9" y="57">4</text>
<text x="127.2" y="60.5">4</text>
<text x="100.7" y="155.8">4</text>
<text x="296.5" y="194.6">4</text>
<text x="202.5" y="252" transform="rotate(-90 202.5 252)">2</text>
</g>
<text font-size="3.2" fill="#f00" x="202.5" y="231.6" transform="rotate(-90 202.5 231.6)">5</text>
</svg>
